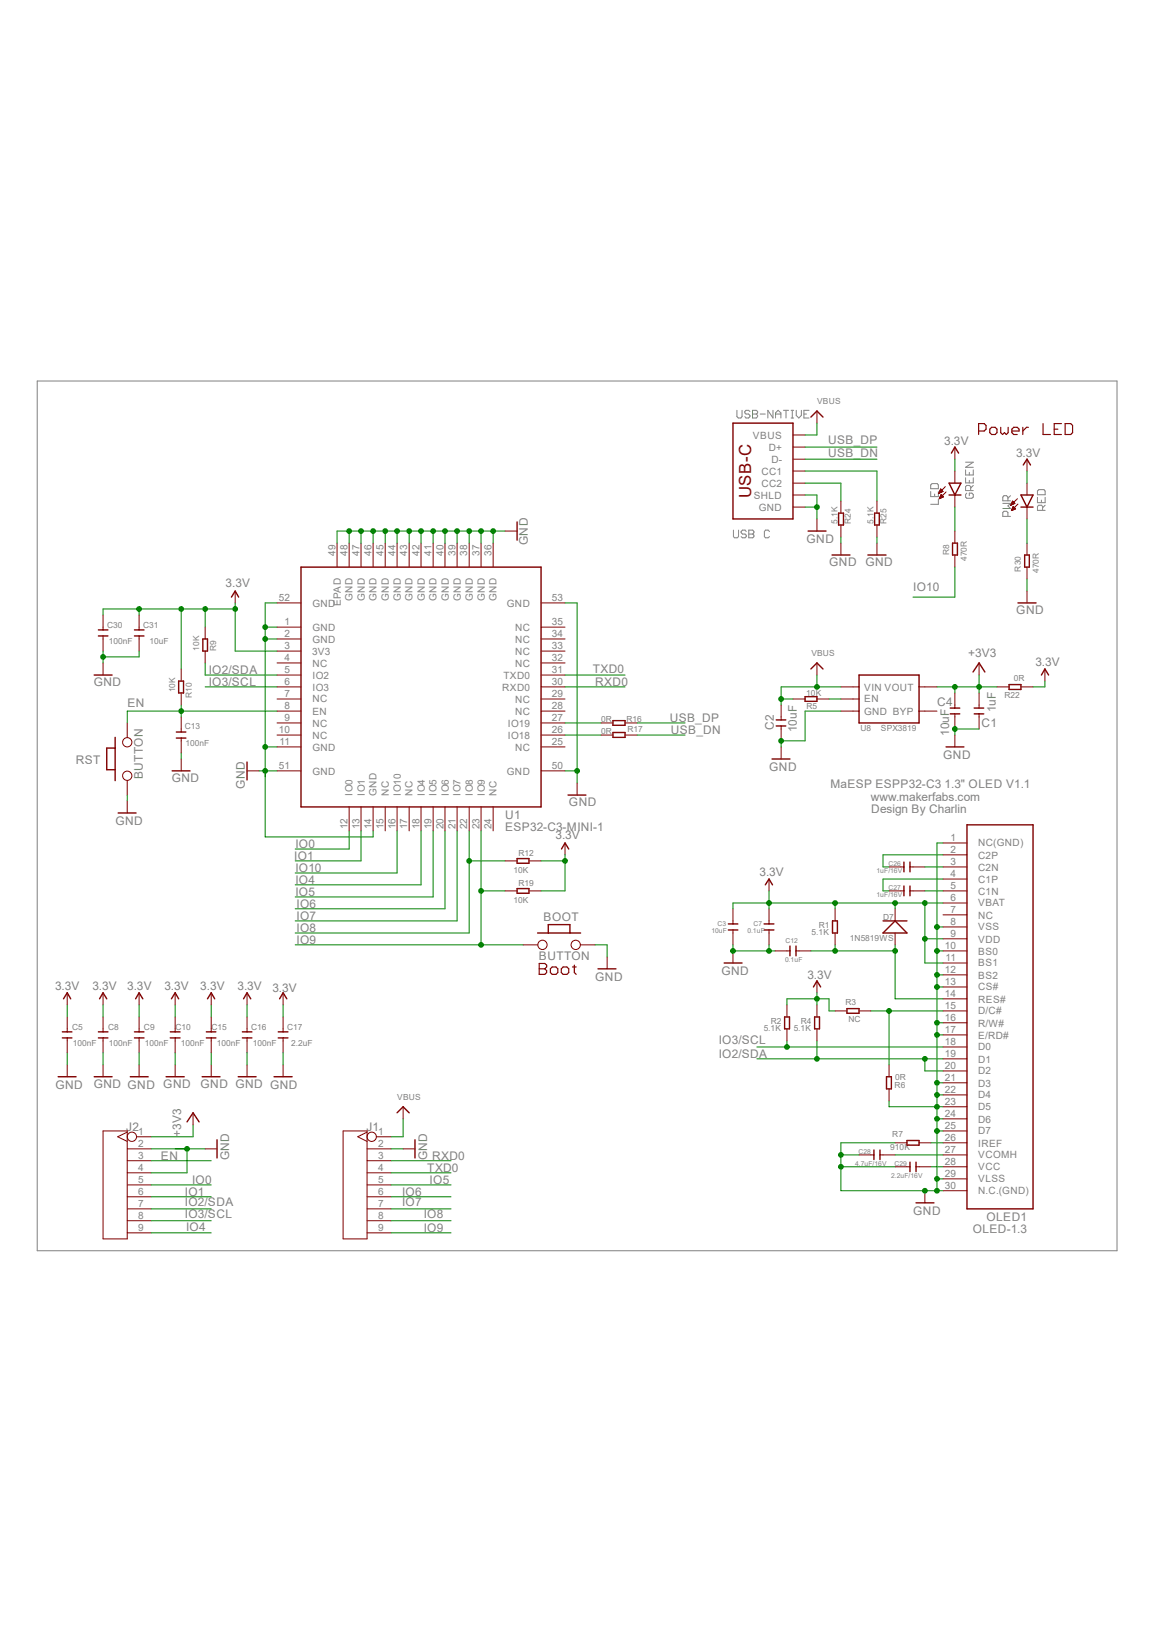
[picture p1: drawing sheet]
<svg xmlns="http://www.w3.org/2000/svg" width="210mm" height="297mm" viewBox="0 0 210 297" stroke-linecap="round" stroke-linejoin="round" font-family="sans-serif">
<g fill="none" stroke="#808080" stroke-width=".18">
<path d="M6.8 69.3h196.5v158.3h-196.5zM134.1 74.7v1.1l.3 .3h.4l.2-.3v-1.1M136.5 74.9l-.3-.2h-.4l-.2 .2v.2l.2 .3h.4l.3 .2v.2l-.3 .3h-.4l-.2-.3M136.9 74.7h.7l.3 .2v.2l-.3 .3 .3 .2v.2l-.3 .3h-.7zM136.9 75.4h.7M138.3 75.4h1M140.7 74.7v1.4l-1-1.4v1.4M141.1 75.4h1M141.1 76.1v-1l.5-.4 .5 .4v1M142.6 74.7h.9M143 74.7v1.4M144 76.1h.4"/>
<path d="M144 74.7h.4M144.2 74.7v1.4M144.9 74.7v.9l.5 .5 .4-.5v-.9M146.3 75.4h.5M147.2 74.7h-.9v1.4h.9M133.5 96.5v1.2l.2 .2h.5l.2-.2v-1.2M135.8 96.7l-.2-.2h-.5l-.2 .2v.2l.2 .3h.5l.2 .2v.3l-.2 .2h-.5l-.2-.2M136.3 96.5h.7l.2 .2-.2 .5 .2 .2v.3l-.2 .2h-.7zM136.3 97.2h.7M140 96.7l-.2-.2h-.5l-.2 .2v1l.2 .2h.5l.2-.2M169.4 88.3l.2-.3h1l.2 .3v.6h-1.4zM169.4 89.5v.9h1.4v-.9"/>
<path d="M170.1 89.9v.5M170.8 90.8v1h-1.4M175.7 85.5v.9h1.4v-.9M175.7 87v.9h1.4v-.9M175.7 84.1h1.4l-1.4 .9h1.4M175.9 89.7l-.2 .3v.5l.2 .2h1l.2-.2v-.5l-.2-.3h-.5v.5M176.4 86v.4M176.4 87.4v.5M176.7 89.3v-.7l-.3-.3h-.5l-.2 .3v.7h1.4M177.1 88.3l-.4 .5M182.5 91.6h1.4l-.5 .5 .5 .4h-1.4M183.4 94v-.7l-.2-.3h-.5l-.2 .3v.7h1.4"/>
<path d="M183.4 91.1v-.6l-.2-.3h-.5l-.2 .3v.6h1.4M183.9 90.2l-.5 .5M188.8 90.5v1h1.4v-1M189.1 89.1h.9l.2 .3v.6h-1.4v-.6zM189.5 91v.5M189.7 92.9v-.7l-.2-.3h-.4l-.3 .3v.7h1.4M190.2 91.9l-.5 .5"/>
</g>
<g fill="none" stroke="#800000" stroke-width=".21">
<path d="M178.1 78.4h1l.4-.3v-.7l-.4-.3h-1v2M180.1 78.1l.4-.3h.6l.3 .3v.6l-.3 .4h-.6l-.4-.4zM182.1 77.8v.9l.4 .4 .3-.4 .3 .4 .4-.4v-.9M184.1 78.4h1.4v-.3l-.4-.3h-.6l-.4 .3v.6l.4 .4h.6M186.1 77.8v1.3M187.2 77.8h-.4l-.7 .6M189.8 77.1v2h1.4M191.9 78.1h.6M193.2 77.1h-1.3v2h1.3M193.8 77.1h1.1l.3 .3v1.3l-.3 .4h-1.1zM98.1 175.3h1l.4 .3v.4l-.4 .3 .4 .4v.3l-.4 .3h-1zM98.1 176.3h1"/>
<path d="M100.5 176h.7l.3 .3v.7l-.3 .3h-.7l-.3-.3v-.7zM102.5 176h.7l.3 .3v.7l-.3 .3h-.7l-.3-.3v-.7zM104.2 176h.7M104.5 175.6v1.4l.4 .3"/>
</g>
<g fill="none" stroke="#800000" stroke-width=".25">
<path d="M133.4 77h10.9v17.4h-10.9zM147.6 75.9l1.1-1.1 1.1 1.1M94.1 95v3.3M147.1 96.6h3.2M152.6 93.4h.9v2.1h-.9zM159.2 93.4h.8v2.1h-.8zM172.7 90.1h2.2M172.7 87.9h2.2l-1.1 2.2zM173.1 82.5l.7-1.1 .7 1.1M173.4 98.8h.8v2.2h-.8zM185.8 90.1h2.2l-1.1 2.2zM185.8 92.3h2.2"/>
<path d="M186.2 84.6l.7-1 .6 1M17.9 115.7h1.7M17.9 114.6h1.7M24.5 115.7h1.7M24.5 114.6h1.7M36.9 116.3h.9v2.2h-.9zM42.1 108.7l.7-1.1 .6 1.1M54.8 103.2h43.7v43.7h-43.7zM151.4 101h3.3M157.9 101h3.3M185.3 109.7h3.3M186.5 101h.8v2.2h-.8z"/>
<path d="M17.1 122.9h3.3M21 134.2v7.9M21 136.1h-1.6v4h1.6M32.1 134.3h1.7M32.1 133.2h1.7M32.5 124h.9v2.1h-.9zM45 138.7v3.2M111.5 131.1h2.2v.9h-2.2zM111.5 133.3h2.2v.9h-2.2zM140.5 138.1h3.3M141.3 132.1h1.7M141.3 131h1.7"/>
<path d="M146.5 126.8h2.2v.8h-2.2zM147.6 121.8l1.1-1.2 1.1 1.2M156.3 122.9h11v8.7h-11zM172.2 135.9h3.2M172.9 129.9h1.8M172.9 128.9h1.8M177.1 122.3l1.1-1.7 1 1.7M177.3 129.9h1.7M177.3 128.9h1.7M183.6 124.6h2.2v.9h-2.2zM189.5 122.9l.7-1.1 .6 1.1M21.5 148h3.3"/>
<path d="M31.3 140.3h3.3M94.1 156.3h2.2v.8h-2.2zM102.2 154.5l.6-1.1 .7 1.1M103.4 144.7h3.2M164.5 156.9v1.8M165.6 156.9v1.8M176 150.1h12v69.9h-12zM94.1 161.7h2.2v.9h-2.2zM97.8 169.8h7.9M99.8 169.8v-1.5h3.9v1.5M108.8 176.3h3.3M131.8 175.3h3.2"/>
<path d="M132.5 168.1h1.8M132.5 169.2h1.8M139.1 168.1h1.7M139.1 169.2h1.7M139.3 161l.7-1 .6 1M143.8 172.2v1.7M144.9 172.2v1.7M148 179.6l.7-1.1 .7 1.1M151.5 167.6h.9v2.2h-.9zM160.7 167.6h4.4M162.9 167.6l2.2 2.2h-4.4zM164.5 161.2v1.8"/>
<path d="M165.6 161.2v1.8M10.6 196h3.2M11.3 188.9h1.8M11.3 187.8h1.8M11.6 181.8l.6-1.1 .7 1.1M17.1 196h3.3M17.9 188.9h1.7M17.9 187.8h1.7M18.1 181.8l.7-1.1 .6 1.1M23.7 196h3.3M24.5 188.9h1.7M24.5 187.8h1.7"/>
<path d="M24.7 181.8l.6-1.1 .7 1.1M30.2 196h3.3M31 188.9h1.8M31 187.8h1.8M31.2 181.8l.7-1.1 .6 1.1M36.8 196h3.2M37.5 188.9h1.8M37.5 187.8h1.8M37.8 181.8l.6-1.1 .7 1.1M43.3 196h3.3M44.1 188.9h1.7M44.1 187.8h1.7"/>
<path d="M44.3 181.8l.7-1.1 .6 1.1M49.9 196h3.3M50.6 188.9h1.8M50.6 187.8h1.8M50.9 181.8l.6-1.1 .7 1.1M142.8 185.1h.9v2.1h-.9zM148.3 185.1h.8v2.1h-.8zM154.1 183.6h2.2v.8h-2.2zM161.3 196h.9v2.2h-.9zM34 204.2l1.1-1.7 1.1 1.7M39.5 207.4v3.3M72.3 202.5l1.1-1.1 1.1 1.1"/>
<path d="M75.5 207.4v3.3M159 209.3v1.7M160.1 209.3v1.7M165.1 207.6h2.2v.8h-2.2zM165.6 211.5v1.7M166.7 218.9h3.3M166.7 211.5v1.7"/>
</g>
<g fill="none" stroke="#800000" stroke-width=".18">
<path d="M144.3 79.2h2.2M148.7 74.8v2.2M61.3 98.8v4.4M63.5 98.8v4.4M65.7 98.8v4.4M67.9 98.8v4.4M70.1 98.8v4.4M72.3 98.8v4.4M74.5 98.8v4.4M76.6 98.8v4.4M78.8 98.8v4.4M81 98.8v4.4"/>
<path d="M83.2 98.8v4.4M85.4 98.8v4.4M87.5 98.8v4.4M89.7 98.8v4.4M91.9 96.6h2.2M144.3 92.3h2.2M144.3 85.7h2.2M144.3 81.4h2.2M144.3 83.6h2.2M144.3 87.9h2.2M144.3 90.1h2.2M148.7 94.4v2.2"/>
<path d="M153 91.2v2.2M153 95.5v2.2M153 98.8v2.2M159.6 91.2v2.2M159.6 95.5v2.2M159.6 98.8v2.2M170.9 89.7h.1M170.9 89.6h.3M170.9 89.6h.4M171 89.5h.5M171 89.5h.6M171 90.7h.1"/>
<path d="M171 90.6h.2M171 89.4h.5M171 90.6h.4M171.1 89.3h.3M171.1 89.2h.3M171.1 90.5h.4M171.1 90.4h.6M171.1 89.2h.2M171.2 89.1h.1M171.2 89h.1M171.2 90.3h.4M171.2 90.3h.3"/>
<path d="M171.2 90.2h.2M171.2 90.1h.2M171.3 90l.4 .4-.8 .4zM171.3 90h.1M171.6 89.5l-.4-.5-.3 .8M171.6 89.5l-.7 .3M172 88.6l-1.1 1.2M172.2 89.5l-1.3 1.3M173.8 81.4v2.2M173.8 85.7v2.2M173.8 90.1v2.2M173.8 96.6v2.2"/>
<path d="M183.9 91.9h.1M184 91.9h.1M184 91.8h.3M184.1 91.7h.4M184.1 91.7h.6M184.1 92.9h.1M184.1 92.8h.3M184.1 91.5h.5M184.1 91.4h.4M184.1 92.8h.4M184.2 91.4h.3M184.2 92.7h.5"/>
<path d="M184.2 92.6h.6M184.2 91.3h.2M184.2 91.3h.1M184.2 92.5h.5M184.3 91.2l.4 .4-.8 .3zM184.3 92.5h.4M184.3 92.4h.3M184.3 92.3h.2M184.4 92.2h.1M184.4 92.2l.4 .4-.7 .3zM185.2 90.8l-1.3 1.1M185.3 91.7l-1.2 1.2"/>
<path d="M186.9 83.6v2.1M186.9 87.9v2.2M186.9 92.3v2.1M186.9 98.8v2.2M18.8 111.9v2.7M18.8 115.7v2.8M25.3 111.9v2.7M25.3 115.7v2.8M37.3 114.1v2.2M37.3 118.5v2.1M42.8 107.6v2.1M50.4 114.1h4.4"/>
<path d="M50.4 116.3h4.4M50.4 118.5h4.4M50.4 109.7h4.4M98.5 114.1h4.3M98.5 116.3h4.3M98.5 118.5h4.3M98.5 109.7h4.3M173.8 101v2.2M186.9 103.2v2.2M186.9 107.6v2.1M18.8 120.6v2.3M23.2 131.6v2.6"/>
<path d="M33 121.8v2.2M33 126.1v2.2M33 130.5v2.7M33 134.3v2.7M33 138.1v2.2M50.4 125h4.4M50.4 127.2h4.4M50.4 129.4h4.4M50.4 120.6h4.4M50.4 122.9h4.4M50.4 131.6h4.4M50.4 133.8h4.4"/>
<path d="M50.4 135.9h4.4M98.5 125h4.3M98.5 127.2h4.3M98.5 129.4h4.3M98.5 120.6h4.3M98.5 122.9h4.3M98.5 131.6h4.3M98.5 133.8h4.3M98.5 135.9h4.3M109.4 131.6h2.1M109.4 133.8h2.1M113.7 131.6h2.3"/>
<path d="M113.7 133.8h2.3M142.2 128.3v2.7M142.2 132.1v2.7M142.2 135.9v2.2M144.3 127.2h2.2M148.7 127.2h2.2M148.7 120.6v2.3M153 125h3.3M153 127.2h3.3M153 129.4h3.3M167.3 125h3.2M167.3 129.4h3.2"/>
<path d="M173.8 126.1v2.8M173.8 129.9v2.8M173.8 133.8v2.1M178.2 120.6v2.3M178.2 126.1v2.8M178.2 129.9v2.8M181.4 125h2.2M185.8 125h2.2M190.2 121.8v2.2M23.2 142v2.7M23.2 145.8v2.2M45 140.3h2.2"/>
<path d="M50.4 140.3h4.4M63.5 146.9v4.3M65.7 146.9v4.3M67.9 146.9v4.3M70.1 146.9v4.3M72.3 146.9v4.3M74.5 146.9v4.3M76.6 146.9v4.3M78.8 146.9v4.3M81 146.9v4.3M83.2 146.9v4.3M85.4 146.9v4.3"/>
<path d="M87.5 146.9v4.3M89.7 146.9v4.3M91.9 156.7h2.2M96.3 156.7h2.2M98.5 140.3h4.3M102.8 153.4v2.2M105 142.5v2.2M140 160v2.1M161.8 157.8h2.7M165.6 157.8h2.7M171.6 153.4h4.4M171.6 155.6h4.4"/>
<path d="M171.6 157.8h4.4M171.6 160h4.4M91.9 162.1h2.2M95.2 172h2.7M96.3 162.1h2.2M105.6 172h2.7M110.5 174.2v2.1M133.4 165.4v2.7M133.4 169.2v2.8M133.4 173.1v2.2M140 165.4v2.7M140 169.2v2.8"/>
<path d="M141.1 173.1h2.7M144.9 173.1h2.7M148.7 178.5v2.2M152 165.4v2.2M152 169.8v2.2M161.8 162.1h2.7M162.9 165.4v2.2M162.9 169.8v2.2M165.6 162.1h2.7M171.6 173.1h4.4M171.6 162.1h4.4M171.6 164.3h4.4"/>
<path d="M171.6 166.5h4.4M171.6 168.7h4.4M171.6 170.9h4.4M171.6 175.3h4.4M171.6 177.4h4.4M171.6 179.6h4.4M12.2 180.7v2.2M12.2 185.1v2.7M12.2 188.9v2.7M12.2 193.8v2.2M18.8 180.7v2.2M18.8 185.1v2.7"/>
<path d="M18.8 188.9v2.7M18.8 193.8v2.2M25.3 180.7v2.2M25.3 185.1v2.7M25.3 188.9v2.7M25.3 193.8v2.2M31.9 180.7v2.2M31.9 185.1v2.7M31.9 188.9v2.7M31.9 193.8v2.2M38.4 180.7v2.2M38.4 185.1v2.7"/>
<path d="M38.4 188.9v2.7M38.4 193.8v2.2M45 180.7v2.2M45 185.1v2.7M45 188.9v2.7M45 193.8v2.2M51.5 180.7v2.2M51.5 185.1v2.7M51.5 188.9v2.7M51.5 193.8v2.2M143.2 182.9v2.2M143.2 187.2v2.2"/>
<path d="M148.7 182.9v2.2M148.7 187.2v2.2M152 184h2.1M156.3 184h2.2M161.8 193.8v2.2M161.8 198.2v2.2M171.6 184h4.4M171.6 181.8h4.4M171.6 186.1h4.4M171.6 188.3h4.4M171.6 190.5h4.4M171.6 192.7h4.4"/>
<path d="M171.6 194.9h4.4M171.6 197.1h4.4M171.6 199.3h4.4M18.8 205.8h4.4v19.7h-4.4zM23.2 209.1h4.3M23.2 206l-1.8 .9 1.8 .8M23.2 211.2h4.3M23.2 213.4h4.3M23.2 215.6h4.3M23.2 217.8h4.3M24.8 206.9h2.7M35.1 202.5v2.2"/>
<path d="M37.3 209.1h2.2M62.4 205.8h4.4v19.7h-4.4zM66.8 209.1h4.4M66.8 211.2h4.4M66.8 213.4h4.4M66.8 215.6h4.4M66.8 217.8h4.4M66.8 206l-1.7 .9 1.7 .8M68.5 206.9h2.7M73.4 209.1h2.1M73.4 201.4v2.2M156.3 210.2h2.7"/>
<path d="M160.1 210.2h2.8M162.9 208h2.2M162.9 212.3h2.7M166.7 212.3h2.7M167.3 208h2.1M168.3 216.7v2.2M171.6 201.4h4.4M171.6 203.6h4.4M171.6 205.8h4.4M171.6 208h4.4M171.6 210.2h4.4M171.6 212.3h4.4"/>
<path d="M171.6 214.5h4.4M171.6 216.7h4.4M23.2 220h4.3M23.2 222.2h4.3M23.2 224.4h4.3M66.8 220h4.4M66.8 222.2h4.4M66.8 224.4h4.4"/>
<circle cx="23.2" cy="135.1" r=".85"/>
<circle cx="23.2" cy="141.2" r=".85"/>
<circle cx="98.7" cy="172" r=".85"/>
<circle cx="104.8" cy="172" r=".85"/>
<circle cx="24" cy="206.9" r=".85"/>
<circle cx="67.6" cy="206.9" r=".85"/>
</g>
<path d="M178.2 132.7h-4.4v1.1M23.2 144.7v1.1" fill="none" stroke="#008000" stroke-width=".18"/>
<circle cx="173.8" cy="132.7" r=".43" fill="#008000"/>
<g fill="none" stroke="#008000" stroke-width=".18">
<path d="M153 129.4h-6.5v5.4h-4.3v1.1"/>
<circle cx="173.8" cy="132.7" r=".43"/>
</g>
<circle cx="142.1" cy="134.8" r=".43" fill="#008000"/>
<g fill="none" stroke="#008000" stroke-width=".18">
<path d="M146.5 90.1h2.2v4.3M146.5 92.3h2.2"/>
<circle cx="142.1" cy="134.8" r=".43"/>
</g>
<circle cx="148.7" cy="92.3" r=".43" fill="#008000"/>
<g fill="none" stroke="#008000" stroke-width=".18">
<path d="M153 97.7v1.1M159.6 97.7v1.1M186.9 105.4v2.2M12.2 191.6v2.2M18.8 191.6v2.2M25.3 191.6v2.2M31.9 191.6v2.2M38.4 191.6v2.2M45 191.6v2.2M51.5 191.6v2.2M170.5 199.3v2.1M168.3 216.7h2.2"/>
<circle cx="148.7" cy="92.3" r=".43"/>
</g>
<circle cx="170.5" cy="201.4" r=".43" fill="#008000"/>
<g fill="none" stroke="#008000" stroke-width=".18">
<path d="M170.5 153.4v45.9M162.9 212.3h-9.9v4.4h15.3M170.5 201.4v15.3"/>
<circle cx="170.5" cy="201.4" r=".43"/>
</g>
<circle cx="168.3" cy="216.7" r=".43" fill="#008000"/>
<g fill="none" stroke="#008000" stroke-width=".18">
<path d="M156.3 210.2h-3.3v2.1"/>
<circle cx="168.3" cy="216.7" r=".43"/>
</g>
<circle cx="153" cy="212.3" r=".43" fill="#008000"/>
<g fill="none" stroke="#008000" stroke-width=".18">
<path d="M162.9 208h-9.9v2.2"/>
<circle cx="153" cy="212.3" r=".43"/>
</g>
<circle cx="153" cy="210.2" r=".43" fill="#008000"/>
<g fill="none" stroke="#008000" stroke-width=".18">
<path d="M161.8 200.4v1h8.7M170.5 216.7h1.1"/>
<circle cx="153" cy="210.2" r=".43"/>
</g>
<circle cx="170.5" cy="216.7" r=".43" fill="#008000"/>
<g fill="none" stroke="#008000" stroke-width=".18">
<path d="M170.5 214.5h1.1"/>
<circle cx="170.5" cy="216.7" r=".43"/>
</g>
<circle cx="170.5" cy="214.5" r=".43" fill="#008000"/>
<g fill="none" stroke="#008000" stroke-width=".18">
<path d="M170.5 153.4h1.1M170.5 173.1h1.1"/>
<circle cx="170.5" cy="214.5" r=".43"/>
</g>
<circle cx="170.5" cy="173.1" r=".43" fill="#008000"/>
<g fill="none" stroke="#008000" stroke-width=".18">
<path d="M170.5 177.4h1.1"/>
<circle cx="170.5" cy="173.1" r=".43"/>
</g>
<circle cx="170.5" cy="177.4" r=".43" fill="#008000"/>
<g fill="none" stroke="#008000" stroke-width=".18">
<path d="M170.5 168.7h1.1"/>
<circle cx="170.5" cy="177.4" r=".43"/>
</g>
<circle cx="170.5" cy="168.7" r=".43" fill="#008000"/>
<g fill="none" stroke="#008000" stroke-width=".18">
<path d="M170.5 179.6h1.1"/>
<circle cx="170.5" cy="168.7" r=".43"/>
</g>
<circle cx="170.5" cy="179.6" r=".43" fill="#008000"/>
<g fill="none" stroke="#008000" stroke-width=".18">
<path d="M170.5 186.1h1.1"/>
<circle cx="170.5" cy="179.6" r=".43"/>
</g>
<circle cx="170.5" cy="186.1" r=".43" fill="#008000"/>
<g fill="none" stroke="#008000" stroke-width=".18">
<path d="M170.5 188.3h1.1"/>
<circle cx="170.5" cy="186.1" r=".43"/>
</g>
<circle cx="170.5" cy="188.3" r=".43" fill="#008000"/>
<g fill="none" stroke="#008000" stroke-width=".18">
<path d="M170.5 197.1h1.1"/>
<circle cx="170.5" cy="188.3" r=".43"/>
</g>
<circle cx="170.5" cy="197.1" r=".43" fill="#008000"/>
<g fill="none" stroke="#008000" stroke-width=".18">
<path d="M170.5 199.3h1.1"/>
<circle cx="170.5" cy="197.1" r=".43"/>
</g>
<circle cx="170.5" cy="199.3" r=".43" fill="#008000"/>
<g fill="none" stroke="#008000" stroke-width=".18">
<path d="M170.5 201.4h1.1M170.5 203.6h1.1"/>
<circle cx="170.5" cy="199.3" r=".43"/>
</g>
<circle cx="170.5" cy="203.6" r=".43" fill="#008000"/>
<g fill="none" stroke="#008000" stroke-width=".18">
<path d="M170.5 205.8h1.1"/>
<circle cx="170.5" cy="203.6" r=".43"/>
</g>
<circle cx="170.5" cy="205.8" r=".43" fill="#008000"/>
<g fill="none" stroke="#008000" stroke-width=".18">
<path d="M133.4 172v1.1h6.6v-1.1"/>
<circle cx="170.5" cy="205.8" r=".43"/>
</g>
<circle cx="133.4" cy="173.1" r=".43" fill="#008000"/>
<g fill="none" stroke="#008000" stroke-width=".18">
<path d="M140 173.1h1.1"/>
<circle cx="133.4" cy="173.1" r=".43"/>
</g>
<circle cx="139.9" cy="173.1" r=".43" fill="#008000"/>
<g fill="none" stroke="#008000" stroke-width=".18">
<path d="M89.7 96.6v2.2M91.9 96.6h-30.6v2.2"/>
<circle cx="139.9" cy="173.1" r=".43"/>
</g>
<circle cx="89.7" cy="96.6" r=".43" fill="#008000"/>
<g fill="none" stroke="#008000" stroke-width=".18">
<path d="M87.5 96.6v2.2"/>
<circle cx="89.7" cy="96.6" r=".43"/>
</g>
<circle cx="87.5" cy="96.6" r=".43" fill="#008000"/>
<g fill="none" stroke="#008000" stroke-width=".18">
<path d="M85.4 96.6v2.2"/>
<circle cx="87.5" cy="96.6" r=".43"/>
</g>
<circle cx="85.4" cy="96.6" r=".43" fill="#008000"/>
<g fill="none" stroke="#008000" stroke-width=".18">
<path d="M83.2 96.6v2.2"/>
<circle cx="85.4" cy="96.6" r=".43"/>
</g>
<circle cx="83.2" cy="96.6" r=".43" fill="#008000"/>
<g fill="none" stroke="#008000" stroke-width=".18">
<path d="M81 96.6v2.2"/>
<circle cx="83.2" cy="96.6" r=".43"/>
</g>
<circle cx="81" cy="96.6" r=".43" fill="#008000"/>
<g fill="none" stroke="#008000" stroke-width=".18">
<path d="M78.8 96.6v2.2"/>
<circle cx="81" cy="96.6" r=".43"/>
</g>
<circle cx="78.8" cy="96.6" r=".43" fill="#008000"/>
<g fill="none" stroke="#008000" stroke-width=".18">
<path d="M76.6 96.6v2.2"/>
<circle cx="78.8" cy="96.6" r=".43"/>
</g>
<circle cx="76.6" cy="96.6" r=".43" fill="#008000"/>
<g fill="none" stroke="#008000" stroke-width=".18">
<path d="M74.5 96.6v2.2"/>
<circle cx="76.6" cy="96.6" r=".43"/>
</g>
<circle cx="74.5" cy="96.6" r=".43" fill="#008000"/>
<g fill="none" stroke="#008000" stroke-width=".18">
<path d="M72.3 96.6v2.2"/>
<circle cx="74.5" cy="96.6" r=".43"/>
</g>
<circle cx="72.3" cy="96.6" r=".43" fill="#008000"/>
<g fill="none" stroke="#008000" stroke-width=".18">
<path d="M70.1 96.6v2.2"/>
<circle cx="72.3" cy="96.6" r=".43"/>
</g>
<circle cx="70.1" cy="96.6" r=".43" fill="#008000"/>
<g fill="none" stroke="#008000" stroke-width=".18">
<path d="M67.9 96.6v2.2"/>
<circle cx="70.1" cy="96.6" r=".43"/>
</g>
<circle cx="67.9" cy="96.6" r=".43" fill="#008000"/>
<g fill="none" stroke="#008000" stroke-width=".18">
<path d="M65.7 96.6v2.2"/>
<circle cx="67.9" cy="96.6" r=".43"/>
</g>
<circle cx="65.7" cy="96.6" r=".43" fill="#008000"/>
<g fill="none" stroke="#008000" stroke-width=".18">
<path d="M63.5 96.6v2.2"/>
<circle cx="65.7" cy="96.6" r=".43"/>
</g>
<circle cx="63.5" cy="96.6" r=".43" fill="#008000"/>
<g fill="none" stroke="#008000" stroke-width=".18">
<path d="M105 109.7v32.8M102.8 140.3h2.2"/>
<circle cx="63.5" cy="96.6" r=".43"/>
</g>
<circle cx="105" cy="140.3" r=".43" fill="#008000"/>
<g fill="none" stroke="#008000" stroke-width=".18">
<path d="M18.8 118.5v2.1M25.3 118.5v1h-6.5M102.8 109.7h2.2M33 137v1.1"/>
<circle cx="105" cy="140.3" r=".43"/>
</g>
<circle cx="18.7" cy="119.5" r=".43" fill="#008000"/>
<g fill="none" stroke="#008000" stroke-width=".18">
<path d="M50.4 135.9h-2.1v5.5M48.3 140.3h2.1"/>
<circle cx="18.7" cy="119.5" r=".43"/>
</g>
<circle cx="48.3" cy="140.3" r=".43" fill="#008000"/>
<g fill="none" stroke="#008000" stroke-width=".18">
<path d="M50.4 109.7h-2.1v4.4"/>
<circle cx="48.3" cy="140.3" r=".43"/>
</g>
<circle cx="48.3" cy="135.9" r=".43" fill="#008000"/>
<g fill="none" stroke="#008000" stroke-width=".18">
<path d="M50.4 114.1h-2.1v21.8"/>
<circle cx="48.3" cy="135.9" r=".43"/>
</g>
<circle cx="48.3" cy="114.1" r=".43" fill="#008000"/>
<g fill="none" stroke="#008000" stroke-width=".18">
<path d="M48.3 116.3h2.1"/>
<circle cx="48.3" cy="114.1" r=".43"/>
</g>
<circle cx="48.3" cy="116.3" r=".43" fill="#008000"/>
<g fill="none" stroke="#008000" stroke-width=".18">
<path d="M47.2 140.3h1.1v12h19.6v-1.1M108.3 172h2.2v2.2M31.9 209.1h5.4M34 209.1v4.3"/>
<circle cx="48.3" cy="116.3" r=".43"/>
</g>
<circle cx="34" cy="209.1" r=".43" fill="#008000"/>
<g fill="none" stroke="#008000" stroke-width=".18">
<path d="M146.5 83.6h13.1M146.5 81.4h13.1M146.5 85.7h13.1v5.5M146.5 87.9h6.5v3.3M186.9 85.7v2.2M116 133.8h8.7M116 131.6h8.7M150.9 127.2h2.1M190.2 124v1h-2.2M140 164.3v1.1M152 164.3h-18.6v1.1M168.3 164.3v11"/>
<path d="M12.2 182.9v2.2M18.8 182.9v2.2M25.3 182.9v2.2M31.9 182.9v2.2M38.4 182.9v2.2M45 182.9v2.2M51.5 182.9v2.2M27.5 209.1h6.5M27.5 213.4h6.5M71.2 209.1h2.2"/>
<circle cx="34" cy="209.1" r=".43"/>
</g>
<circle cx="139.9" cy="164.3" r=".43" fill="#008000"/>
<g fill="none" stroke="#008000" stroke-width=".18">
<path d="M168.3 164.3h-16.3v1.1"/>
<circle cx="139.9" cy="164.3" r=".43"/>
</g>
<circle cx="152" cy="164.3" r=".43" fill="#008000"/>
<g fill="none" stroke="#008000" stroke-width=".18">
<path d="M162.9 164.3v1.1"/>
<circle cx="152" cy="164.3" r=".43"/>
</g>
<circle cx="162.9" cy="164.3" r=".43" fill="#008000"/>
<g fill="none" stroke="#008000" stroke-width=".18">
<path d="M168.3 164.3h3.3"/>
<circle cx="162.9" cy="164.3" r=".43"/>
</g>
<circle cx="168.3" cy="164.3" r=".43" fill="#008000"/>
<g fill="none" stroke="#008000" stroke-width=".18">
<path d="M168.3 170.9h3.3"/>
<circle cx="168.3" cy="164.3" r=".43"/>
</g>
<circle cx="168.3" cy="170.9" r=".43" fill="#008000"/>
<g fill="none" stroke="#008000" stroke-width=".18">
<path d="M140 162.1v2.2M168.3 175.3h3.3M143.2 182.9v-1.1h7.7v2.2h1.1M148.7 181.8v1.1"/>
<circle cx="168.3" cy="170.9" r=".43"/>
</g>
<circle cx="148.7" cy="181.8" r=".43" fill="#008000"/>
<g fill="none" stroke="#008000" stroke-width=".18">
<path d="M42.8 109.7v8.8h7.6M42.8 110.8h-5.5v3.3M148.7 180.7v1.1"/>
<circle cx="148.7" cy="181.8" r=".43"/>
</g>
<circle cx="42.8" cy="110.8" r=".43" fill="#008000"/>
<g fill="none" stroke="#008000" stroke-width=".18">
<path d="M33 110.8h-7.7v1.1"/>
<circle cx="42.8" cy="110.8" r=".43"/>
</g>
<circle cx="37.3" cy="110.8" r=".43" fill="#008000"/>
<g fill="none" stroke="#008000" stroke-width=".18">
<path d="M25.3 110.8h-6.5v1.1M33 110.8h4.3"/>
<circle cx="37.3" cy="110.8" r=".43"/>
</g>
<circle cx="25.3" cy="110.8" r=".43" fill="#008000"/>
<g fill="none" stroke="#008000" stroke-width=".18">
<path d="M33 110.8v11"/>
<circle cx="25.3" cy="110.8" r=".43"/>
</g>
<circle cx="33" cy="110.8" r=".43" fill="#008000"/>
<g fill="none" stroke="#008000" stroke-width=".18">
<path d="M98.5 156.7h4.3M102.8 155.6v6.5h-4.3"/>
<circle cx="33" cy="110.8" r=".43"/>
</g>
<circle cx="102.8" cy="156.7" r=".43" fill="#008000"/>
<g fill="none" stroke="#008000" stroke-width=".18">
<path d="M173.8 83.6v2.1M186.9 94.4v4.4M152 172v1.1M162.9 172v1.1h-15.3"/>
<circle cx="102.8" cy="156.7" r=".43"/>
</g>
<circle cx="152" cy="173.1" r=".43" fill="#008000"/>
<g fill="none" stroke="#008000" stroke-width=".18">
<path d="M162.9 173.1v8.7"/>
<circle cx="152" cy="173.1" r=".43"/>
</g>
<circle cx="162.9" cy="173.1" r=".43" fill="#008000"/>
<g fill="none" stroke="#008000" stroke-width=".18">
<path d="M158.5 184h13.1M161.8 184v9.8M162.9 181.8h8.7"/>
<circle cx="162.9" cy="173.1" r=".43"/>
</g>
<circle cx="161.8" cy="184" r=".43" fill="#008000"/>
<g fill="none" stroke="#008000" stroke-width=".18">
<path d="M173.8 103.2v5.5h-7.6M63.5 151.2v3.3h-9.8M65.7 151.2v5.5h-12M72.3 151.2v7.7h-18.6M76.6 151.2v9.8h-22.9M78.8 151.2v12h-25.1M81 151.2v14.2h-27.3M83.2 151.2v16.4h-29.5M85.4 156.7h6.5M85.4 151.2v18.6h-31.7M168.3 157.8h3.3M171.6 155.6h-10.9v2.2h1.1"/>
<path d="M171.6 160h-10.9v2.1h1.1M168.3 162.1h3.3M27.5 215.6h10.9M27.5 217.8h10.9M71.2 215.6h10.9M71.2 217.8h10.9M162.9 210.2h8.7M169.4 212.3h2.2M169.4 208h2.2M27.5 224.4h10.9M71.2 220h10.9"/>
<circle cx="161.8" cy="184" r=".43"/>
</g>
<circle cx="85.4" cy="156.7" r=".43" fill="#008000"/>
<g fill="none" stroke="#008000" stroke-width=".18">
<path d="M87.5 151.2v20.8h-33.8M87.5 162.1h4.4M71.2 222.2h10.9"/>
<circle cx="85.4" cy="156.7" r=".43"/>
</g>
<circle cx="87.5" cy="162.1" r=".43" fill="#008000"/>
<g fill="none" stroke="#008000" stroke-width=".18">
<path d="M87.5 172h7.7"/>
<circle cx="87.5" cy="162.1" r=".43"/>
</g>
<circle cx="87.5" cy="172" r=".43" fill="#008000"/>
<g fill="none" stroke="#008000" stroke-width=".18">
<path d="M23.2 129.4v2.2M33 128.3v2.2M33 129.4h17.4M102.8 133.8h6.6M102.8 131.6h6.6M102.8 125h10.9M102.8 122.9h10.9M71.2 211.2h10.9M71.2 213.4h10.9M71.2 224.4h10.9"/>
<circle cx="87.5" cy="172" r=".43"/>
</g>
<circle cx="33" cy="129.4" r=".43" fill="#008000"/>
<g fill="none" stroke="#008000" stroke-width=".18">
<path d="M23.2 129.4h9.8M142.2 127.2h2.1M153 125h-10.8v3.3M27.5 211.2h10.9"/>
<circle cx="33" cy="129.4" r=".43"/>
</g>
<circle cx="142.1" cy="127.2" r=".43" fill="#008000"/>
<g fill="none" stroke="#008000" stroke-width=".18">
<path d="M148.7 122.9v2.1"/>
<circle cx="142.1" cy="127.2" r=".43"/>
</g>
<circle cx="148.7" cy="125" r=".43" fill="#008000"/>
<g fill="none" stroke="#008000" stroke-width=".18">
<path d="M148.7 77v2.2h-2.2M170.5 125h7.7M173.8 125v1.1M178.2 122.9v3.2M35.1 204.7v2.2h-7.6M73.4 203.6v3.3h-2.2"/>
<circle cx="148.7" cy="125" r=".43"/>
</g>
<circle cx="178.2" cy="125" r=".43" fill="#008000"/>
<circle cx="178.2" cy="125" r=".43" fill="none" stroke="#008000" stroke-width=".18"/>
<circle cx="173.8" cy="125" r=".43" fill="#008000"/>
<g fill="none" stroke="#008000" stroke-width=".18">
<path d="M37.3 120.6v2.3h13.1M178.2 125h3.2M137.8 192.7h30.5v2.2M148.7 189.4v3.3"/>
<circle cx="173.8" cy="125" r=".43"/>
</g>
<circle cx="148.7" cy="192.7" r=".43" fill="#008000"/>
<g fill="none" stroke="#008000" stroke-width=".18">
<path d="M168.3 192.7h3.3"/>
<circle cx="148.7" cy="192.7" r=".43"/>
</g>
<circle cx="168.3" cy="192.7" r=".43" fill="#008000"/>
<g fill="none" stroke="#008000" stroke-width=".18">
<path d="M37.3 125h13.1M137.8 190.5h33.8M143.2 189.4v1.1M168.3 194.9h3.3M27.5 220h10.9"/>
<circle cx="168.3" cy="192.7" r=".43"/>
</g>
<circle cx="143.2" cy="190.5" r=".43" fill="#008000"/>
<g fill="none" stroke="#008000" stroke-width=".18">
<path d="M173.8 92.3v4.3M27.5 222.2h10.9"/>
<circle cx="143.2" cy="190.5" r=".43"/>
</g>
<text font-size="3" fill="#800000" x="136.7" y="90.7" transform="rotate(-90 136.7 90.7)">USB-C</text>
<g font-size="2.2" fill="#808080">
<text x="150.7" y="83.1">USB_DN</text>
<text x="150.7" y="80.7">USB_DP</text>
<text x="171.8" y="80.9">3.3V</text>
<text x="184.9" y="83.1">3.3V</text>
<text x="96.1" y="99.2" transform="rotate(-90 96.1 99.2)">GND</text>
<text x="146.8" y="98.8">GND</text>
<text x="41.1" y="106.9">3.3V</text>
<text x="150.9" y="103">GND</text>
<text x="157.5" y="103">GND</text>
<text x="166.2" y="107.6">IO10</text>
<text x="185" y="111.7">GND</text>
<text x="176.2" y="119.6">+3V3</text>
<text x="17.1" y="124.8">GND</text>
<text x="38" y="122.6">IO2/SDA</text>
<text x="38" y="124.8">IO3/SCL</text>
<text x="107.9" y="122.4">TXD0</text>
<text x="108.3" y="124.8">RXD0</text>
<text x="188.4" y="121.1">3.3V</text>
<text x="23.2" y="128.7">EN</text>
<text x="121.9" y="131.4">USB_DP</text>
<text x="170.6" y="128.5">C4</text>
<text x="181.2" y="129.7" transform="rotate(-90 181.2 129.7)">1uF</text>
<text x="122.1" y="133.6">USB_DN</text>
<text x="140.8" y="132.8" transform="rotate(-90 140.8 132.8)">C2</text>
<text x="145" y="133.3" transform="rotate(-90 145 133.3)">10uF</text>
<text x="172.7" y="133.9" transform="rotate(-90 172.7 133.9)">10uF</text>
<text x="178.6" y="132.2">C1</text>
<text x="13.8" y="139">RST</text>
<text x="26" y="141.8" transform="rotate(-90 26 141.8)">BUTTON</text>
<text x="31.2" y="142.3">GND</text>
<text x="44.5" y="143.6" transform="rotate(-90 44.5 143.6)">GND</text>
<text x="140" y="140.3">GND</text>
<text x="151.1" y="143.4">MaESP ESPP32-C3 1.3&quot; OLED V1.1</text>
<text x="171.7" y="138.1">GND</text>
<text x="91.9" y="149.1">U1</text>
<text x="103.5" y="146.6">GND</text>
<text x="158.5" y="145.8">www.makerfabs.com</text>
<text x="158.5" y="148">Design By Charlin</text>
<text x="21" y="150.2">GND</text>
<text x="53.8" y="154.3">IO0</text>
<text x="91.9" y="151.2">ESP32-C3-MINI-1</text>
<text x="101.1" y="152.7">3.3V</text>
<text x="53.6" y="156.5">IO1</text>
<text x="53.8" y="158.7">IO10</text>
<text x="53.8" y="160.8">IO4</text>
<text x="138.2" y="159.5">3.3V</text>
<text x="53.8" y="163">IO5</text>
<text x="54" y="165.2">IO6</text>
<text x="54" y="167.4">IO7</text>
<text x="98.9" y="167.6">BOOT</text>
<text x="54" y="169.5">IO8</text>
<text x="54" y="171.7">IO9</text>
<text x="98.1" y="174.8">BUTTON</text>
<text x="108.3" y="178.5">GND</text>
<text x="131.3" y="177.4">GND</text>
<text x="146.9" y="178.1">3.3V</text>
<text x="10" y="180.3">3.3V</text>
<text x="16.8" y="180.3">3.3V</text>
<text x="23.2" y="180.3">3.3V</text>
<text x="29.9" y="180.3">3.3V</text>
<text x="36.4" y="180.3">3.3V</text>
<text x="43.2" y="180.3">3.3V</text>
<text x="49.6" y="180.5">3.3V</text>
<text x="130.8" y="190.1">IO3/SCL</text>
<text x="17.1" y="198">GND GND</text>
<text x="29.7" y="198">GND</text>
<text x="36.5" y="198">GND GND GND</text>
<text x="130.8" y="192.5">IO2/SDA</text>
<text x="10.1" y="198.2">GND</text>
<text x="23" y="205.8">J2</text>
<text x="33" y="206.9" transform="rotate(-90 33 206.9)">+3V3</text>
<text x="66.7" y="205.8">J1</text>
<text x="29.3" y="211">EN</text>
<text x="35" y="215.4">IO0</text>
<text x="41.7" y="211.2" transform="rotate(-90 41.7 211.2)">GND</text>
<text x="77.7" y="211.2" transform="rotate(-90 77.7 211.2)">GND</text>
<text x="77.8" y="213.2">TXD0</text>
<text x="78.2" y="215.4">IO5</text>
<text x="78.7" y="211">RXD0</text>
<text x="33.7" y="217.6">IO1</text>
<text x="33.7" y="219.5">IO2/SDA</text>
<text x="33.7" y="221.7">IO3/SCL</text>
<text x="73.2" y="217.6">IO6</text>
<text x="73.2" y="219.5">IO7</text>
<text x="77.1" y="221.7">IO8</text>
<text x="166.2" y="221.1">GND</text>
<text x="33.9" y="223.9">IO4</text>
<text x="77.1" y="224.2">IO9</text>
<text x="177" y="224.4">OLED-1.3</text>
<text x="179.5" y="222.2">OLED1</text>
</g>
<g font-size="1.8" fill="#808080">
<text x="137" y="79.8">VBUS</text>
<text x="139.9" y="82">D+</text>
<text x="138.6" y="86.4">CC1</text>
<text x="138.6" y="88.6">CC2</text>
<text x="140.4" y="84.2">D-</text>
<text x="137.2" y="90.8">SHLD</text>
<text x="138.1" y="92.9">GND</text>
<text x="61" y="101.2" transform="rotate(-90 61 101.2)">49</text>
<text x="63.2" y="101.2" transform="rotate(-90 63.2 101.2)">48</text>
<text x="65.4" y="101.2" transform="rotate(-90 65.4 101.2)">47</text>
<text x="67.6" y="101.2" transform="rotate(-90 67.6 101.2)">46</text>
<text x="69.8" y="101.2" transform="rotate(-90 69.8 101.2)">45</text>
<text x="72" y="101.2" transform="rotate(-90 72 101.2)">44</text>
<text x="74.1" y="101.2" transform="rotate(-90 74.1 101.2)">43</text>
<text x="76.3" y="101.2" transform="rotate(-90 76.3 101.2)">42</text>
<text x="78.5" y="101.2" transform="rotate(-90 78.5 101.2)">41</text>
<text x="80.7" y="101.2" transform="rotate(-90 80.7 101.2)">40</text>
<text x="82.9" y="101.2" transform="rotate(-90 82.9 101.2)">39</text>
<text x="85" y="101.2" transform="rotate(-90 85 101.2)">38</text>
<text x="87.2" y="101.2" transform="rotate(-90 87.2 101.2)">37</text>
<text x="89.5" y="101.2" transform="rotate(-90 89.5 101.2)">36</text>
<text x="50.8" y="109.4">52</text>
<text x="51.8" y="113.8">1</text>
<text x="56.9" y="110.4">GND</text>
<text x="62" y="110.3" transform="rotate(-90 62 110.3)">EPAD</text>
<text x="64.2" y="109.4" transform="rotate(-90 64.2 109.4)">GND</text>
<text x="66.4" y="109.4" transform="rotate(-90 66.4 109.4)">GND</text>
<text x="68.5" y="109.4" transform="rotate(-90 68.5 109.4)">GND</text>
<text x="70.7" y="109.4" transform="rotate(-90 70.7 109.4)">GND</text>
<text x="72.9" y="109.4" transform="rotate(-90 72.9 109.4)">GND</text>
<text x="75.1" y="109.4" transform="rotate(-90 75.1 109.4)">GND</text>
<text x="77.3" y="109.4" transform="rotate(-90 77.3 109.4)">GND</text>
<text x="79.5" y="109.4" transform="rotate(-90 79.5 109.4)">GND</text>
<text x="81.7" y="109.4" transform="rotate(-90 81.7 109.4)">GND</text>
<text x="83.9" y="109.4" transform="rotate(-90 83.9 109.4)">GND</text>
<text x="86" y="109.4" transform="rotate(-90 86 109.4)">GND</text>
<text x="88.2" y="109.4" transform="rotate(-90 88.2 109.4)">GND</text>
<text x="90.4" y="109.4" transform="rotate(-90 90.4 109.4)">GND</text>
<text x="92.2" y="110.4">GND</text>
<text x="100.5" y="113.8">35</text>
<text x="100.5" y="109.4">53</text>
<text x="51.8" y="116">2</text>
<text x="51.8" y="118.2">3</text>
<text x="56.8" y="119.1">3V3</text>
<text x="56.9" y="114.8">GND</text>
<text x="56.9" y="117">GND</text>
<text x="93.7" y="119.1">NC</text>
<text x="93.7" y="117">NC</text>
<text x="93.7" y="114.8">NC</text>
<text x="100.5" y="118.2">33</text>
<text x="100.5" y="116">34</text>
<text x="51.8" y="120.4">4</text>
<text x="51.8" y="122.6">5</text>
<text x="51.8" y="124.7">6</text>
<text x="56.9" y="121.3">NC</text>
<text x="56.9" y="123.5">IO2</text>
<text x="56.9" y="125.7">IO3</text>
<text x="91.4" y="125.7">RXD0</text>
<text x="91.6" y="123.5">TXD0</text>
<text x="93.7" y="121.3">NC</text>
<text x="100.5" y="124.7">30</text>
<text x="100.5" y="122.6">31</text>
<text x="100.5" y="120.4">32</text>
<text x="157.3" y="125.7">VIN VOUT</text>
<text x="51.8" y="126.9">7</text>
<text x="51.8" y="129.1">8</text>
<text x="51.8" y="131.3">9</text>
<text x="56.9" y="127.8">NC</text>
<text x="56.9" y="130">EN</text>
<text x="93.7" y="130">NC</text>
<text x="93.7" y="127.9">NC</text>
<text x="100.5" y="131.3">27</text>
<text x="100.5" y="129.1">28</text>
<text x="100.5" y="126.9">29</text>
<text x="157.3" y="130">GND BYP</text>
<text x="157.3" y="127.8">EN</text>
<text x="50.8" y="133.4">10</text>
<text x="50.9" y="135.6">11</text>
<text x="56.9" y="132.2">NC</text>
<text x="56.9" y="134.4">NC</text>
<text x="56.9" y="136.6">GND</text>
<text x="92.4" y="134.4">IO18</text>
<text x="92.4" y="132.2">IO19</text>
<text x="93.7" y="136.6">NC</text>
<text x="100.5" y="135.6">25</text>
<text x="100.5" y="133.4">26</text>
<text x="50.8" y="140">51</text>
<text x="56.9" y="141">GND</text>
<text x="92.2" y="141">GND</text>
<text x="100.5" y="140">50</text>
<text x="64.2" y="144.8" transform="rotate(-90 64.2 144.8)">IO0</text>
<text x="66.4" y="144.8" transform="rotate(-90 66.4 144.8)">IO1</text>
<text x="68.5" y="144.8" transform="rotate(-90 68.5 144.8)">GND</text>
<text x="70.7" y="144.8" transform="rotate(-90 70.7 144.8)">NC</text>
<text x="72.9" y="144.8" transform="rotate(-90 72.9 144.8)">IO10</text>
<text x="75.1" y="144.8" transform="rotate(-90 75.1 144.8)">NC</text>
<text x="77.3" y="144.8" transform="rotate(-90 77.3 144.8)">IO4</text>
<text x="79.5" y="144.8" transform="rotate(-90 79.5 144.8)">IO5</text>
<text x="81.7" y="144.8" transform="rotate(-90 81.7 144.8)">IO6</text>
<text x="83.8" y="144.8" transform="rotate(-90 83.8 144.8)">IO7</text>
<text x="86" y="144.8" transform="rotate(-90 86 144.8)">IO8</text>
<text x="88.2" y="144.8" transform="rotate(-90 88.2 144.8)">IO9</text>
<text x="90.4" y="144.8" transform="rotate(-90 90.4 144.8)">NC</text>
<text x="63.2" y="150.9" transform="rotate(-90 63.2 150.9)">12</text>
<text x="65.4" y="150.9" transform="rotate(-90 65.4 150.9)">13</text>
<text x="67.6" y="150.9" transform="rotate(-90 67.6 150.9)">14</text>
<text x="69.8" y="150.9" transform="rotate(-90 69.8 150.9)">15</text>
<text x="72" y="150.9" transform="rotate(-90 72 150.9)">16</text>
<text x="74.1" y="150.9" transform="rotate(-90 74.1 150.9)">17</text>
<text x="76.3" y="150.9" transform="rotate(-90 76.3 150.9)">18</text>
<text x="78.5" y="150.9" transform="rotate(-90 78.5 150.9)">19</text>
<text x="80.7" y="150.9" transform="rotate(-90 80.7 150.9)">20</text>
<text x="82.9" y="150.9" transform="rotate(-90 82.9 150.9)">21</text>
<text x="85" y="150.9" transform="rotate(-90 85 150.9)">22</text>
<text x="87.2" y="150.9" transform="rotate(-90 87.2 150.9)">23</text>
<text x="89.5" y="150.9" transform="rotate(-90 89.5 150.9)">24</text>
<text x="173" y="153.1">1</text>
<text x="173" y="155.3">2</text>
<text x="178" y="154.1">NC(GND)</text>
<text x="173" y="157.5">3</text>
<text x="173" y="159.6">4</text>
<text x="173" y="161.8">5</text>
<text x="178" y="156.3">C2P</text>
<text x="178" y="158.5">C2N</text>
<text x="178" y="160.6">C1P</text>
<text x="173" y="164">6</text>
<text x="173" y="166.2">7</text>
<text x="178" y="162.8">C1N</text>
<text x="178" y="165">VBAT</text>
<text x="178" y="167.2">NC</text>
<text x="172" y="172.8">10</text>
<text x="173" y="168.4">8</text>
<text x="173" y="170.6">9</text>
<text x="178" y="169.3">VSS</text>
<text x="178" y="171.5">VDD</text>
<text x="178" y="173.7">BS0</text>
<text x="172" y="177.1">12</text>
<text x="172" y="179.3">13</text>
<text x="172.1" y="174.9">11</text>
<text x="178" y="175.9">BS1</text>
<text x="178" y="178.1">BS2</text>
<text x="172" y="181.5">14</text>
<text x="172" y="183.7">15</text>
<text x="172" y="185.8">16</text>
<text x="178" y="180.3">CS#</text>
<text x="178" y="182.5">RES#</text>
<text x="178" y="184.6">D/C#</text>
<text x="172" y="188">17</text>
<text x="172" y="190.2">18</text>
<text x="178" y="186.8">R/W#</text>
<text x="178" y="189">E/RD#</text>
<text x="178" y="191.2">D0</text>
<text x="172" y="192.4">19</text>
<text x="172" y="194.6">20</text>
<text x="172" y="196.8">21</text>
<text x="178" y="193.4">D1</text>
<text x="178" y="195.5">D2</text>
<text x="178" y="197.7">D3</text>
<text x="172" y="199">22</text>
<text x="172" y="201.1">23</text>
<text x="172" y="203.3">24</text>
<text x="178" y="199.9">D4</text>
<text x="178" y="202.1">D5</text>
<text x="25.1" y="206.6">1</text>
<text x="25.1" y="208.8">2</text>
<text x="68.8" y="206.6">1</text>
<text x="68.8" y="208.8">2</text>
<text x="172" y="205.5">25</text>
<text x="172" y="207.7">26</text>
<text x="172" y="209.8">27</text>
<text x="178" y="204.3">D6</text>
<text x="178" y="206.5">D7</text>
<text x="178" y="208.7">IREF</text>
<text x="25.1" y="210.9">3</text>
<text x="25.1" y="213.1">4</text>
<text x="25.1" y="215.3">5</text>
<text x="68.8" y="210.9">3</text>
<text x="68.8" y="213.1">4</text>
<text x="68.8" y="215.3">5</text>
<text x="172" y="212">28</text>
<text x="172" y="214.2">29</text>
<text x="178" y="210.8">VCOMH</text>
<text x="178" y="213">VCC</text>
<text x="178" y="215.2">VLSS</text>
<text x="25.1" y="217.5">6</text>
<text x="25.1" y="219.7">7</text>
<text x="25.1" y="221.9">8</text>
<text x="68.8" y="217.5">6</text>
<text x="68.8" y="219.7">7</text>
<text x="68.8" y="221.9">8</text>
<text x="172" y="216.4">30</text>
<text x="178" y="217.4">N.C.(GND)</text>
<text x="25.1" y="224.1">9</text>
<text x="68.8" y="224.1">9</text>
</g>
<g font-size="1.5" fill="#808080">
<text x="148.7" y="73.5">VBUS</text>
<text x="152.4" y="95.3" transform="rotate(-90 152.4 95.3)">5.1K</text>
<text x="154.8" y="95.3" transform="rotate(-90 154.8 95.3)">R24</text>
<text x="159" y="95.3" transform="rotate(-90 159 95.3)">5.1K</text>
<text x="161.3" y="95.3" transform="rotate(-90 161.3 95.3)">R25</text>
<text x="172.7" y="101" transform="rotate(-90 172.7 101)">R8</text>
<text x="176" y="102.1" transform="rotate(-90 176 102.1)">470R</text>
<text x="185.8" y="104" transform="rotate(-90 185.8 104)">R30</text>
<text x="189.1" y="104.3" transform="rotate(-90 189.1 104.3)">470R</text>
<text x="19.5" y="114.3">C30</text>
<text x="19.8" y="117.2">100nF</text>
<text x="26" y="114.3">C31</text>
<text x="27.2" y="117.2">10uF</text>
<text x="36.2" y="118.4" transform="rotate(-90 36.2 118.4)">10K</text>
<text x="39.3" y="118.4" transform="rotate(-90 39.3 118.4)">R9</text>
<text x="147.7" y="119.3">VBUS</text>
<text x="184.5" y="124">0R</text>
<text x="31.9" y="126" transform="rotate(-90 31.9 126)">10K</text>
<text x="34.9" y="127" transform="rotate(-90 34.9 127)">R10</text>
<text x="109.4" y="131.4">0R</text>
<text x="114" y="131.4">R16</text>
<text x="146.7" y="126.6">10K</text>
<text x="146.8" y="128.9">R5</text>
<text x="182.8" y="127">R22</text>
<text x="33.7" y="132.7">C13</text>
<text x="33.8" y="135.7">100nF</text>
<text x="109.4" y="133.6">0R</text>
<text x="114.2" y="133.3">R17</text>
<text x="156.6" y="133.1">U8</text>
<text x="160.3" y="133.1">SPX3819</text>
<text x="94.4" y="155.8">R12</text>
<text x="93.4" y="158.9">10K</text>
<text x="94.4" y="161.3">R19</text>
<text x="93.4" y="164.3">10K</text>
<text x="160.7" y="167.4">D7</text>
<text x="147.7" y="170.2">5.1K</text>
<text x="149" y="168.9">R1</text>
<text x="154.6" y="171.3">1N5819WS</text>
<text x="153.9" y="182.9">R3</text>
<text x="154.4" y="185.9">NC</text>
<text x="13.1" y="187.5">C5</text>
<text x="13.3" y="190.3">100nF</text>
<text x="19.7" y="187.5">C8</text>
<text x="19.8" y="190.3">100nF</text>
<text x="26.2" y="187.5">C9</text>
<text x="26.4" y="190.3">100nF</text>
<text x="31.9" y="187.5">C10</text>
<text x="32.9" y="190.3">100nF</text>
<text x="38.5" y="187.5">C15</text>
<text x="39.4" y="190.3">100nF</text>
<text x="45.7" y="187.5">C16</text>
<text x="46" y="190.3">100nF</text>
<text x="52.2" y="187.5">C17</text>
<text x="53" y="190.3">2.2uF</text>
<text x="139" y="187.7">5.1K</text>
<text x="140.3" y="186.4">R2</text>
<text x="144.4" y="187.7">5.1K</text>
<text x="145.8" y="186.4">R4</text>
<text x="162.8" y="198">R6</text>
<text x="162.9" y="196.6">0R</text>
<text x="72.3" y="200.1">VBUS</text>
<text x="162" y="209.3">910K</text>
<text x="162.4" y="206.9">R7</text>
</g>
<g font-size="1.2" fill="#808080">
<text x="159.5" y="158.9">1uF/16V</text>
<text x="161.7" y="157.6">C26</text>
<text x="161.7" y="161.9">C27</text>
<text x="159.5" y="163.2">1uF/16V</text>
<text x="129.5" y="169.8">10uF</text>
<text x="130.6" y="168.5">C3</text>
<text x="136" y="169.8">0.1uF</text>
<text x="137.2" y="168.5">C7</text>
<text x="143" y="171.5">C12</text>
<text x="142.9" y="175">0.1uF</text>
<text x="156.3" y="210">C28</text>
<text x="155.6" y="212.1">4.7uF/16V</text>
<text x="162.2" y="214.3">2.2uF/16V</text>
<text x="162.8" y="212.1">C29</text>
</g>
</svg>
